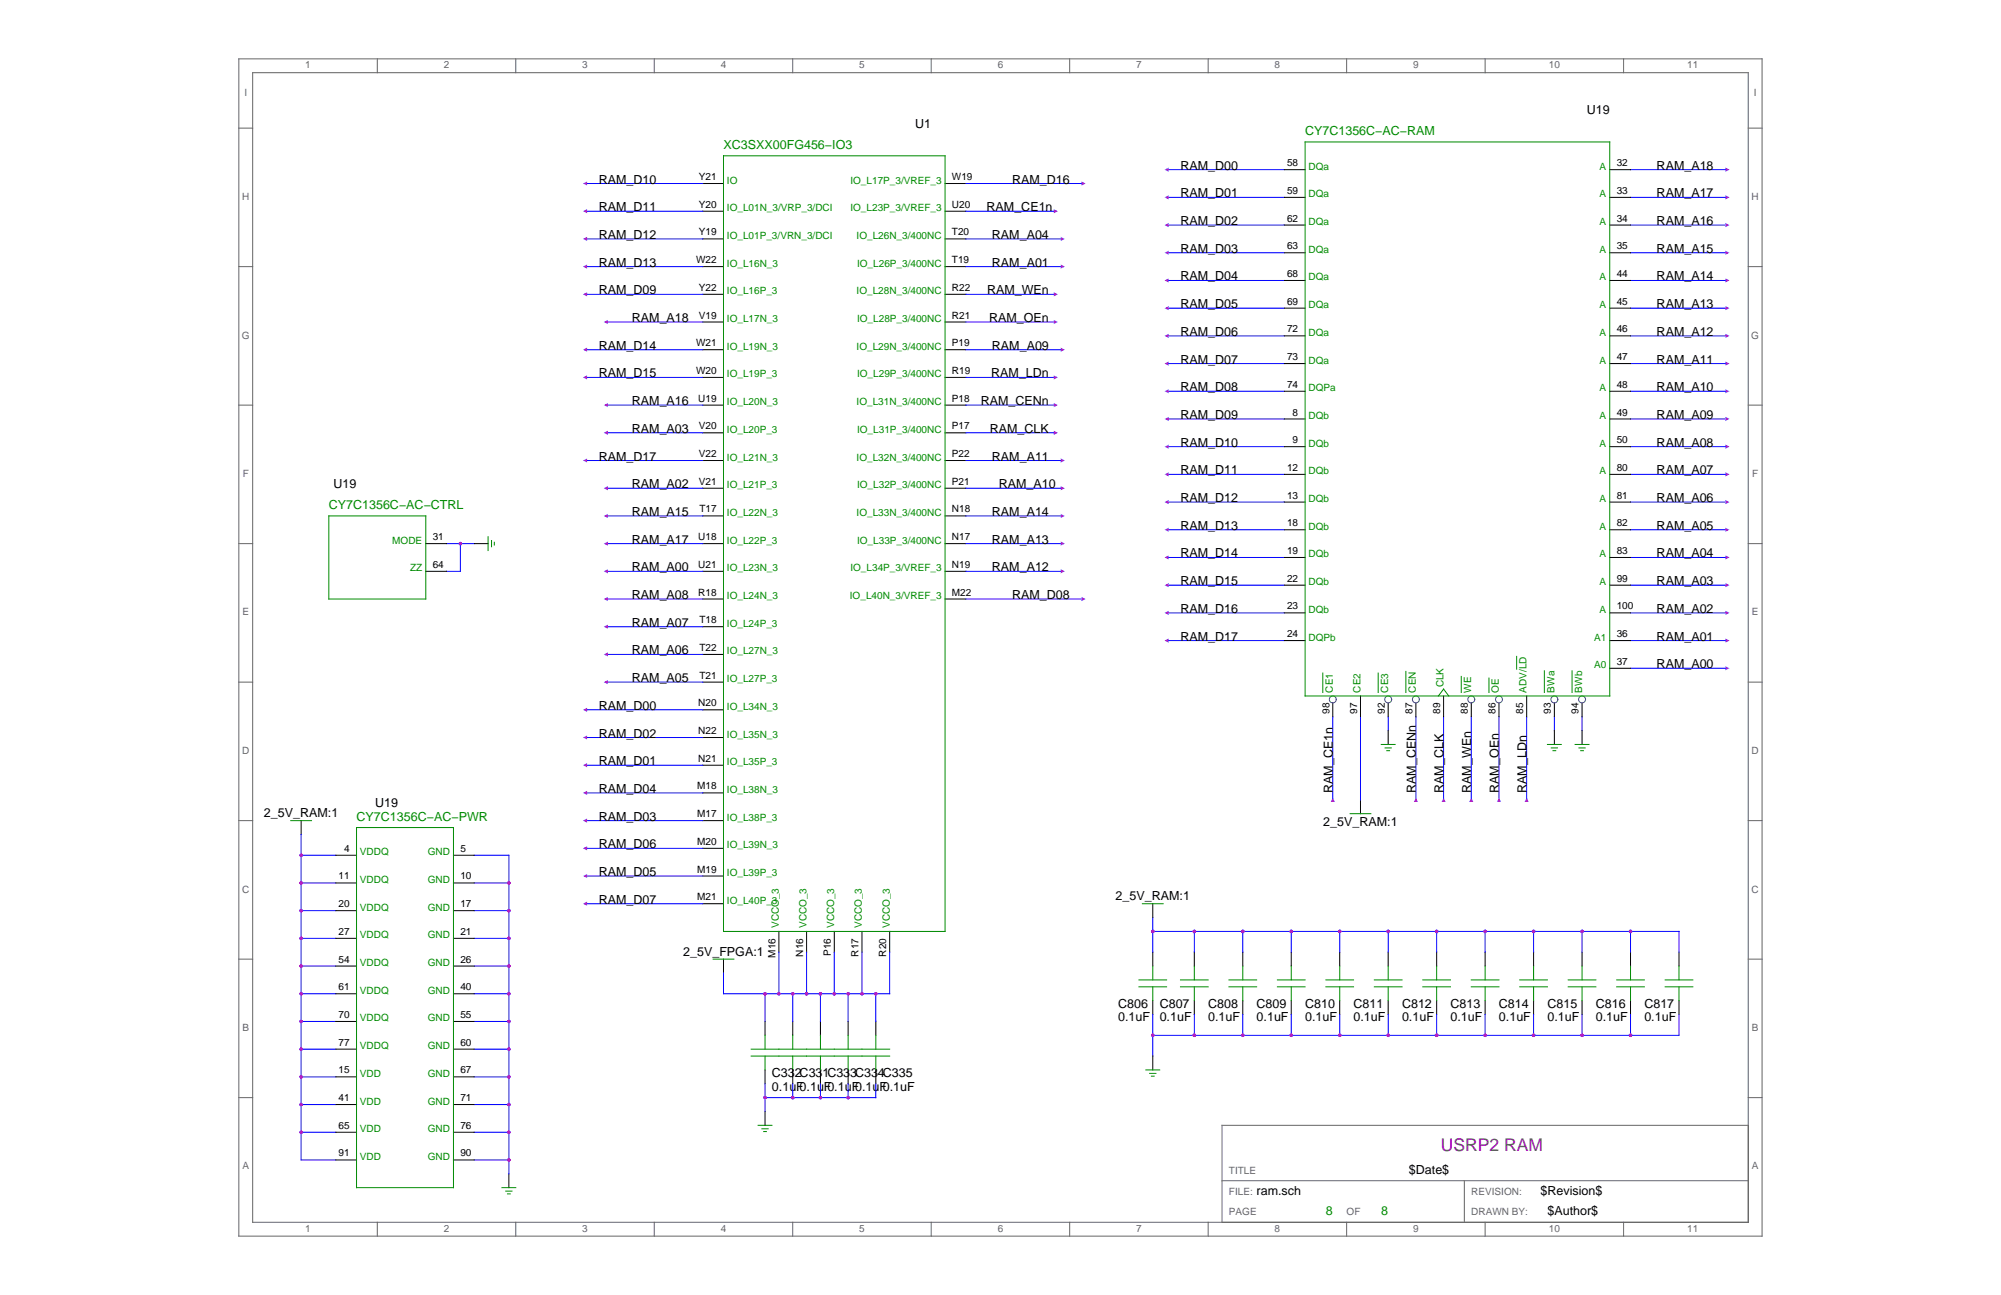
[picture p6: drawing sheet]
<svg xmlns="http://www.w3.org/2000/svg" width="432mm" height="279mm" viewBox="0 0 432 279" stroke-linecap="round" stroke-linejoin="round" font-family="sans-serif">
<g fill="none" stroke="#000" stroke-width=".22">
<path d="M151.6 39.6h4.5M203.9 39.6h4.5M277.1 36.6h4.5M347.4 36.6h4.5M151.6 45.6h4.5M151.6 51.5h4.5M151.6 57.5h4.5M203.9 45.6h4.5M203.9 51.5h4.5M203.9 57.5h4.5M277.1 42.6h4.5M277.1 48.6h4.5"/>
<path d="M277.1 54.5h4.5M347.4 42.6h4.5M347.4 48.6h4.5M347.4 54.5h4.5M151.6 63.5h4.5M151.6 69.5h4.5M151.6 75.5h4.5M203.9 63.5h4.5M203.9 69.5h4.5M203.9 75.5h4.5M277.1 60.5h4.5M277.1 66.5h4.5"/>
<path d="M277.1 72.5h4.5M277.1 78.4h4.5M347.4 60.5h4.5M347.4 66.5h4.5M347.4 72.5h4.5M347.4 78.4h4.5M151.6 81.4h4.5M151.6 87.4h4.5M151.6 93.4h4.5M151.6 99.4h4.5M203.9 81.4h4.5M203.9 87.4h4.5"/>
<path d="M203.9 93.4h4.5M203.9 99.4h4.5M277.1 84.4h4.5M277.1 90.4h4.5M277.1 96.4h4.5M347.4 84.4h4.5M347.4 90.4h4.5M347.4 96.4h4.5M91.9 117.3h4.5M102.3 117.3h3M151.6 105.3h4.5M151.6 111.3h4.5"/>
<path d="M151.6 117.3h4.5M203.9 105.3h4.5M203.9 111.3h4.5M203.9 117.3h4.5M277.1 102.3h4.5M277.1 108.3h4.5M277.1 114.3h4.5M347.4 102.3h4.5M347.4 108.3h4.5M347.4 114.3h4.5M91.9 123.3h4.5M151.6 123.3h4.5"/>
<path d="M151.6 129.2h4.5M151.6 135.2h4.5M203.9 123.3h4.5M203.9 129.2h4.5M277.1 120.3h4.5M277.1 126.3h4.5M277.1 132.2h4.5M277.1 138.2h4.5M347.4 120.3h4.5M347.4 126.3h4.5M347.4 132.2h4.5M347.4 138.2h4.5"/>
<path d="M151.6 141.2h4.5M151.6 147.2h4.5M151.6 153.1h4.5M151.6 159.1h4.5M287.6 151.7v2.9M293.6 150.2v4.4M299.6 151.7v2.9M299.6 157.6v3M305.5 151.7v2.9M311.5 150.2v4.4M317.5 151.7v2.9M323.5 151.7v2.9"/>
<path d="M329.4 150.2v4.4M335.4 151.7v2.9M335.4 157.6v3M341.4 151.7v2.9M341.4 157.6v3M347.4 144.2h4.5M65 177.1v2.9M151.6 165.1h4.5M151.6 171.1h4.5M151.6 177.1h4.5M293.6 172.6v3M72.5 184.5h4.4"/>
<path d="M72.5 190.5h4.4M72.5 196.5h4.4M97.9 184.5h4.4M97.9 190.5h4.4M97.9 196.5h4.4M151.6 183h4.5M151.6 189h4.5M151.6 195h4.5M248.8 195v3M72.5 202.5h4.4M72.5 208.4h4.4M72.5 214.4h4.4"/>
<path d="M97.9 202.5h4.4M97.9 208.4h4.4M97.9 214.4h4.4M156.1 206.9v3M168.1 201v4.4M174.1 201v4.4M180 201v4.4M186 201v4.4M192 201v4.4M248.8 205.4v3M248.8 215.9v3M257.7 205.4v3"/>
<path d="M257.7 215.9v3M268.2 205.4v3M268.2 215.9v3M278.6 205.4v3M278.6 215.9v3M289.1 205.4v3M289.1 215.9v3M299.6 205.4v3M299.6 215.9v3M310 205.4v3M310 215.9v3M320.5 205.4v3"/>
<path d="M320.5 215.9v3M330.9 205.4v3M330.9 215.9v3M341.4 205.4v3M341.4 215.9v3M351.9 205.4v3M351.9 215.9v3M362.3 205.4v3M362.3 215.9v3M72.5 220.4h4.4M72.5 226.4h4.4M72.5 232.3h4.4"/>
<path d="M72.5 238.3h4.4M97.9 220.4h4.4M97.9 226.4h4.4M97.9 232.3h4.4M97.9 238.3h4.4M165.1 220.4v3M165.1 230.8v3M165.1 239.8v3M171.1 220.4v3M171.1 230.8v3M177 220.4v3M177 230.8v3"/>
<path d="M183 220.4v3M183 230.8v3M189 220.4v3M189 230.8v3M248.8 227.9v2.9M72.5 244.3h4.4M72.5 250.3h4.4M97.9 244.3h4.4M97.9 250.3h4.4M109.8 253.3v2.9"/>
</g>
<g fill="none" stroke="#008b00" stroke-width=".22">
<path d="M156.1 33.6h47.8v167.4h-47.8zM281.6 30.6h65.8v119.6h-65.8zM71 111.3h20.9v17.9h-20.9zM105.3 115.8v3M106.1 116.6v1.4M106.7 117v.6M285.4 145.2v4.2M297.4 145.2v4.2M303.4 144.9v4.5M310.4 150.2l1.1-1.5 1.1 1.5M315.3 145.9v3.5M321.3 146.3v3.1"/>
<path d="M327.3 141.6v2.8M333.3 144.7v4.7M339.2 144.7v4.7M62.7 177.1h4.5M76.9 178.5h21v77.7h-21zM291.3 175.6h4.5M298.1 160.6h3M298.9 161.4h1.3M299.3 162h.6M333.9 160.6h3M334.7 161.4h1.4M335.1 162h.6"/>
<path d="M339.9 160.6h3M340.7 161.4h1.4M341.1 162h.6M246.5 195h4.5M153.9 206.9h4.5M245.8 211.4h5.9M245.8 212.9h5.9M248.8 208.4v3M248.8 212.9v3M254.7 211.4h6M254.7 212.9h6M257.7 208.4v3"/>
<path d="M257.7 212.9v3M265.2 211.4h6M265.2 212.9h6M268.2 208.4v3M268.2 212.9v3M275.7 211.4h5.9M275.7 212.9h5.9M278.6 208.4v3M278.6 212.9v3M286.1 211.4h6M286.1 212.9h6M289.1 208.4v3"/>
<path d="M289.1 212.9v3M296.6 211.4h5.9M296.6 212.9h5.9M299.6 208.4v3M299.6 212.9v3M307 211.4h6M307 212.9h6M310 208.4v3M310 212.9v3M317.5 211.4h6M317.5 212.9h6M320.5 208.4v3"/>
<path d="M320.5 212.9v3M327.9 211.4h6M327.9 212.9h6M330.9 208.4v3M330.9 212.9v3M338.4 211.4h6M338.4 212.9h6M341.4 208.4v3M341.4 212.9v3M348.9 211.4h5.9M348.9 212.9h5.9M351.9 208.4v3"/>
<path d="M351.9 212.9v3M359.3 211.4h6M359.3 212.9h6M362.3 208.4v3M362.3 212.9v3M162.1 226.4h29.9M162.1 227.9h29.9M165.1 223.4v3M165.1 227.9v2.9M171.1 223.4v3M171.1 227.9v2.9M177 223.4v3"/>
<path d="M177 227.9v2.9M183 223.4v3M183 227.9v2.9M189 223.4v3M189 227.9v2.9M247.3 230.8h3M248.1 231.6h1.3M248.5 232.2h.6M108.3 256.2h3M109.1 257h1.4M109.5 257.6h.6M163.6 242.8h3"/>
<path d="M164.4 243.5h1.4M164.8 244.1h.6"/>
</g>
<g fill="none" stroke="#00f" stroke-width=".22">
<path d="M126.2 39.6h25.4M208.4 39.6h25.4M251.7 36.6h25.4M351.9 36.6h20.9M126.2 45.6h25.4M126.2 51.5h25.4M126.2 57.5h25.4M208.4 45.6h19.4M208.4 51.5h20.9M208.4 57.5h20.9M251.7 42.6h25.4M251.7 48.6h25.4"/>
<path d="M251.7 54.5h25.4M351.9 42.6h20.9M351.9 48.6h20.9M351.9 54.5h20.9M126.2 63.5h25.4M126.2 75.5h25.4M130.7 69.5h20.9M208.4 63.5h19.4M208.4 75.5h20.9M208.4 69.5h19.4M251.7 60.5h25.4M251.7 66.5h25.4"/>
<path d="M251.7 72.5h25.4M251.7 78.4h25.4M351.9 60.5h20.9M351.9 66.5h20.9M351.9 72.5h20.9M351.9 78.4h20.9M126.2 81.4h25.4M126.2 99.4h25.4M130.7 87.4h20.9M130.7 93.4h20.9M208.4 81.4h19.4M208.4 99.4h20.9"/>
<path d="M208.4 87.4h19.4M208.4 93.4h19.4M251.7 84.4h25.4M251.7 90.4h25.4M251.7 96.4h25.4M351.9 84.4h20.9M351.9 90.4h20.9M351.9 96.4h20.9M96.4 117.3h5.9M99.3 117.3v6h-2.9M130.7 117.3h20.9M130.7 111.3h20.9"/>
<path d="M130.7 105.3h20.9M208.4 117.3h20.9M208.4 111.3h20.9M208.4 105.3h20.9M251.7 102.3h25.4M251.7 108.3h25.4M251.7 114.3h25.4M351.9 102.3h20.9M351.9 108.3h20.9M351.9 114.3h20.9M130.7 129.2h20.9M130.7 123.3h20.9"/>
<path d="M130.7 135.2h20.9M208.4 129.2h25.4M208.4 123.3h20.9M251.7 120.3h25.4M251.7 126.3h25.4M251.7 132.2h25.4M251.7 138.2h25.4M351.9 120.3h20.9M351.9 126.3h20.9M351.9 132.2h20.9M351.9 138.2h20.9M126.2 153.1h25.4"/>
<path d="M126.2 159.1h25.4M130.7 141.2h20.9M130.7 147.2h20.9M287.6 154.6v18M293.6 154.6v18M299.6 154.6v3M305.5 154.6v18M311.5 154.6v18M317.5 154.6v18M323.5 154.6v18M329.4 154.6v18M335.4 154.6v3"/>
<path d="M341.4 154.6v3M351.9 144.2h20.9M126.2 165.1h25.4M126.2 177.1h25.4M126.2 171.1h25.4M65 184.5h7.5M65 190.5h7.5M65 196.5h7.5M65 180v70.3h7.5M102.3 184.5h7.5v68.8M102.3 190.5h7.5M102.3 196.5h7.5"/>
<path d="M126.2 189h25.4M126.2 183h25.4M126.2 195h25.4M248.8 198v7.4M65 214.4h7.5M65 202.5h7.5M65 208.4h7.5M102.3 214.4h7.5M102.3 202.5h7.5M102.3 208.4h7.5M165.1 214.4v6M168.1 205.4v9"/>
<path d="M171.1 214.4v6M174.1 205.4v9M177 214.4v6M180 205.4v9M183 214.4v6M186 205.4v9M189 214.4v6M192 205.4v9h-35.9v-4.5M248.8 218.9v9M248.8 201h113.5v4.4M257.7 201v4.4M257.7 218.9v4.5"/>
<path d="M268.2 201v4.4M268.2 218.9v4.5M278.6 201v4.4M278.6 218.9v4.5M289.1 201v4.4M289.1 218.9v4.5M299.6 201v4.4M299.6 218.9v4.5M310 201v4.4M310 218.9v4.5M320.5 201v4.4M320.5 218.9v4.5"/>
<path d="M330.9 201v4.4M330.9 218.9v4.5M341.4 201v4.4M341.4 218.9v4.5M351.9 201v4.4M351.9 218.9v4.5M362.3 218.9v4.5h-113.5M65 238.3h7.5M65 232.3h7.5M65 226.4h7.5M65 220.4h7.5M102.3 238.3h7.5"/>
<path d="M102.3 232.3h7.5M102.3 226.4h7.5M102.3 220.4h7.5M165.1 233.8v6M171.1 233.8v3M177 233.8v3M183 233.8v3M189 233.8v3h-23.9M65 244.3h7.5M102.3 250.3h7.5M102.3 244.3h7.5"/>
</g>
<g fill="none" stroke="#666" stroke-width=".22">
<path d="M51.5 12.7h328.7v254h-328.7zM54.5 15.7h322.8v248h-322.8zM81.4 12.7v3M111.3 12.7v3M141.2 12.7v3M171.1 12.7v3M200.9 12.7v3M230.8 12.7v3M260.7 12.7v3M290.6 12.7v3M320.5 12.7v3M350.4 12.7v3"/>
<path d="M51.5 27.6h3M377.3 27.6h2.9M51.5 57.5h3M377.3 57.5h2.9M51.5 87.4h3M377.3 87.4h2.9M51.5 117.3h3M377.3 117.3h2.9M51.5 147.2h3M377.3 147.2h2.9M51.5 177.1h3M377.3 177.1h2.9"/>
<path d="M51.5 206.9h3M377.3 206.9h2.9M51.5 236.8h3M377.3 236.8h2.9M263.7 254.7h113.6M316 254.7v9M377.3 242.8h-113.6v20.9M81.4 263.7v3M111.3 263.7v3M141.2 263.7v3M171.1 263.7v3M200.9 263.7v3"/>
<path d="M230.8 263.7v3M260.7 263.7v3M290.6 263.7v3M320.5 263.7v3M350.4 263.7v3"/>
</g>
<g fill="none" stroke="#008b8b" stroke-width=".22">
<circle cx="287.6" cy="150.9" r=".75"/>
<circle cx="299.6" cy="150.9" r=".75"/>
<circle cx="305.5" cy="150.9" r=".75"/>
<circle cx="317.5" cy="150.9" r=".75"/>
<circle cx="323.5" cy="150.9" r=".75"/>
<circle cx="335.4" cy="150.9" r=".75"/>
<circle cx="341.4" cy="150.9" r=".75"/>
</g>
<g fill="#a020f0">
<path d="M251.3 36.6l.9-.4v.9z"/>
<path d="M251.3 42.6l.9-.5v.9z"/>
<path d="M251.3 48.6l.9-.5v.9z"/>
<path d="M251.3 54.5l.9-.4v.9z"/>
<path d="M251.3 60.5l.9-.4v.9z"/>
<path d="M251.3 66.5l.9-.5v.9z"/>
<path d="M251.3 72.5l.9-.5v.9z"/>
<path d="M251.3 78.4l.9-.4v.9z"/>
<path d="M251.3 84.4l.9-.4v.9z"/>
<path d="M251.3 90.4l.9-.5v.9z"/>
<path d="M251.3 96.4l.9-.5v.9z"/>
<path d="M251.3 102.3l.9-.4v.9z"/>
<path d="M251.3 108.3l.9-.4v.9z"/>
<path d="M251.3 114.3l.9-.4v.8z"/>
<path d="M251.3 120.3l.9-.5v.9z"/>
<path d="M251.3 126.3l.9-.5v.9z"/>
<path d="M251.3 132.2l.9-.4v.9z"/>
<path d="M251.3 138.2l.9-.4v.9z"/>
<path d="M372.3 36.2l.9 .4-.9 .5z"/>
<path d="M372.3 42.1l.9 .5-.9 .4z"/>
<path d="M372.3 48.1l.9 .5-.9 .4z"/>
<path d="M372.3 54.1l.9 .4-.9 .5z"/>
<path d="M372.3 60.1l.9 .4-.9 .5z"/>
<path d="M372.3 66l.9 .5-.9 .4z"/>
<path d="M372.3 72l.9 .5-.9 .4z"/>
<path d="M372.3 78l.9 .4-.9 .5z"/>
<path d="M372.3 84l.9 .4-.9 .5z"/>
<path d="M372.3 89.9l.9 .5-.9 .4z"/>
<path d="M372.3 95.9l.9 .5-.9 .4z"/>
<path d="M372.3 101.9l.9 .4-.9 .5z"/>
<path d="M372.3 107.9l.9 .4-.9 .5z"/>
<path d="M372.3 113.9l.9 .4-.9 .4z"/>
<path d="M372.3 119.8l.9 .5-.9 .4z"/>
<path d="M372.3 125.8l.9 .5-.9 .4z"/>
<path d="M372.3 131.8l.9 .4-.9 .5z"/>
<path d="M372.3 137.8l.9 .4-.9 .5z"/>
<path d="M372.3 143.7l.9 .5-.9 .4z"/>
<path d="M125.8 153.1l.9-.4v.9z"/>
<path d="M125.8 165.1l.9-.4v.8z"/>
<path d="M125.8 159.1l.9-.4v.9z"/>
<path d="M125.8 177.1l.9-.5v.9z"/>
<path d="M125.8 171.1l.9-.5v.9z"/>
<path d="M125.8 189l.9-.4v.9z"/>
<path d="M125.8 183l.9-.4v.9z"/>
<path d="M125.8 195l.9-.5v.9z"/>
<path d="M233.4 128.8l.9 .4-.9 .5z"/>
<path d="M125.8 63.5l.9-.4v.8z"/>
<path d="M125.8 39.6l.9-.5v.9z"/>
<path d="M125.8 45.6l.9-.5v.9z"/>
<path d="M125.8 51.5l.9-.4v.9z"/>
<path d="M125.8 57.5l.9-.4v.9z"/>
<path d="M125.8 75.5l.9-.5v.9z"/>
<path d="M125.8 81.4l.9-.4v.9z"/>
<path d="M233.4 39.1l.9 .5-.9 .4z"/>
<path d="M125.8 99.4l.9-.5v.9z"/>
<path d="M130.3 69.5l.9-.5v.9z"/>
<path d="M130.3 117.3l.9-.5v.9z"/>
<path d="M130.3 87.4l.9-.4v.9z"/>
<path d="M130.3 111.3l.9-.4v.9z"/>
<path d="M228.9 110.9l.9 .4-.9 .5z"/>
<path d="M228.9 116.8l.9 .5-.9 .4z"/>
<path d="M228.9 122.8l.9 .5-.9 .4z"/>
<path d="M228.9 98.9l.9 .5-.9 .4z"/>
<path d="M228.9 104.9l.9 .4-.9 .5z"/>
<path d="M228.9 75l.9 .5-.9 .4z"/>
<path d="M130.3 129.2l.9-.4v.9z"/>
<path d="M130.3 135.2l.9-.4v.9z"/>
<path d="M130.3 141.2l.9-.5v.9z"/>
<path d="M130.3 147.2l.9-.5v.9z"/>
<path d="M228.9 51.1l.9 .4-.9 .5z"/>
<path d="M130.3 93.4l.9-.5v.9z"/>
<path d="M130.3 105.3l.9-.4v.9z"/>
<path d="M228.9 57.1l.9 .4-.9 .5z"/>
<path d="M130.3 123.3l.9-.5v.9z"/>
<path d="M311.5 172.1l.5 .9h-.9z"/>
<path d="M317.5 172.1l.4 .9h-.9z"/>
<path d="M323.5 172.1l.4 .9h-.9z"/>
<path d="M287.6 172.1l.5 .9h-.9z"/>
<path d="M305.5 172.1l.5 .9h-.9z"/>
<path d="M329.4 172.1l.5 .9h-.9z"/>
<path d="M227.4 92.9l.9 .5-.9 .4z"/>
<path d="M227.4 63.1l.9 .4-.9 .4z"/>
<path d="M227.4 69l.9 .5-.9 .4z"/>
<path d="M227.4 87l.9 .4-.9 .5z"/>
<path d="M227.4 81l.9 .4-.9 .5z"/>
<path d="M227.4 45.1l.9 .5-.9 .4z"/>
<circle cx="186" cy="214.4" r=".37"/>
<circle cx="180" cy="214.4" r=".37"/>
<circle cx="174.1" cy="214.4" r=".37"/>
<circle cx="168.1" cy="214.4" r=".37"/>
<circle cx="165.1" cy="214.4" r=".37"/>
<circle cx="171.1" cy="214.4" r=".37"/>
<circle cx="177" cy="214.4" r=".37"/>
<circle cx="183" cy="214.4" r=".37"/>
<circle cx="189" cy="214.4" r=".37"/>
<circle cx="165.1" cy="236.8" r=".37"/>
<circle cx="183" cy="236.8" r=".37"/>
<circle cx="177" cy="236.8" r=".37"/>
<circle cx="171.1" cy="236.8" r=".37"/>
<circle cx="109.8" cy="190.5" r=".37"/>
<circle cx="109.8" cy="196.5" r=".37"/>
<circle cx="109.8" cy="202.5" r=".37"/>
<circle cx="109.8" cy="208.4" r=".37"/>
<circle cx="109.8" cy="238.3" r=".37"/>
<circle cx="109.8" cy="232.3" r=".37"/>
<circle cx="109.8" cy="226.4" r=".37"/>
<circle cx="109.8" cy="220.4" r=".37"/>
<circle cx="109.8" cy="214.4" r=".37"/>
<circle cx="109.8" cy="250.3" r=".37"/>
<circle cx="109.8" cy="244.3" r=".37"/>
<circle cx="65" cy="244.3" r=".37"/>
<circle cx="65" cy="238.3" r=".37"/>
<circle cx="65" cy="232.3" r=".37"/>
<circle cx="65" cy="226.4" r=".37"/>
<circle cx="65" cy="220.4" r=".37"/>
<circle cx="65" cy="214.4" r=".37"/>
<circle cx="65" cy="208.4" r=".37"/>
<circle cx="65" cy="202.5" r=".37"/>
<circle cx="65" cy="196.5" r=".37"/>
<circle cx="65" cy="190.5" r=".37"/>
<circle cx="65" cy="184.5" r=".37"/>
<circle cx="99.3" cy="117.3" r=".37"/>
<circle cx="257.7" cy="223.4" r=".37"/>
<circle cx="248.8" cy="223.4" r=".37"/>
<circle cx="257.7" cy="201" r=".37"/>
<circle cx="248.8" cy="201" r=".37"/>
<circle cx="268.2" cy="223.4" r=".37"/>
<circle cx="268.2" cy="201" r=".37"/>
<circle cx="278.6" cy="223.4" r=".37"/>
<circle cx="278.6" cy="201" r=".37"/>
<circle cx="289.1" cy="223.4" r=".37"/>
<circle cx="289.1" cy="201" r=".37"/>
<circle cx="299.6" cy="223.4" r=".37"/>
<circle cx="299.6" cy="201" r=".37"/>
<circle cx="310" cy="223.4" r=".37"/>
<circle cx="310" cy="201" r=".37"/>
<circle cx="320.5" cy="223.4" r=".37"/>
<circle cx="320.5" cy="201" r=".37"/>
<circle cx="330.9" cy="223.4" r=".37"/>
<circle cx="330.9" cy="201" r=".37"/>
<circle cx="341.4" cy="223.4" r=".37"/>
<circle cx="341.4" cy="201" r=".37"/>
<circle cx="351.9" cy="223.4" r=".37"/>
<circle cx="351.9" cy="201" r=".37"/>
</g>
<text font-size="3.8" fill="#f00" x="311" y="248.3">USRP2 RAM</text>
<g font-size="2.7">
<text x="197.5" y="27.6">U1</text>
<text x="342.4" y="24.7">U19</text>
<text x="129.2" y="39.6">RAM_D10</text>
<text x="218.4" y="39.6">RAM_D16</text>
<text x="254.7" y="36.6">RAM_D00</text>
<text x="357.5" y="36.6">RAM_A18</text>
<text x="129.2" y="45.6">RAM_D11</text>
<text x="212.9" y="45.6">RAM_CE1n</text>
<text x="254.7" y="42.6">RAM_D01</text>
<text x="357.5" y="42.6">RAM_A17</text>
<text x="129.2" y="51.5">RAM_D12</text>
<text x="214.1" y="51.5">RAM_A04</text>
<text x="254.7" y="48.6">RAM_D02</text>
<text x="357.5" y="48.6">RAM_A16</text>
<text x="129.2" y="57.5">RAM_D13</text>
<text x="214.1" y="57.5">RAM_A01</text>
<text x="254.7" y="54.5">RAM_D03</text>
<text x="357.5" y="54.5">RAM_A15</text>
<text x="129.2" y="63.5">RAM_D09</text>
<text x="213" y="63.5">RAM_WEn</text>
<text x="254.7" y="60.5">RAM_D04</text>
<text x="357.5" y="60.5">RAM_A14</text>
<text x="136.4" y="69.5">RAM_A18</text>
<text x="213.5" y="69.5">RAM_OEn</text>
<text x="254.7" y="66.5">RAM_D05</text>
<text x="357.5" y="66.5">RAM_A13</text>
<text x="129.2" y="75.5">RAM_D14</text>
<text x="214.1" y="75.5">RAM_A09</text>
<text x="254.7" y="72.5">RAM_D06</text>
<text x="357.5" y="72.5">RAM_A12</text>
<text x="129.2" y="81.4">RAM_D15</text>
<text x="213.9" y="81.4">RAM_LDn</text>
<text x="254.7" y="78.4">RAM_D07</text>
<text x="357.5" y="78.4">RAM_A11</text>
<text x="136.4" y="87.4">RAM_A16</text>
<text x="211.7" y="87.4">RAM_CENn</text>
<text x="254.7" y="84.4">RAM_D08</text>
<text x="357.5" y="84.4">RAM_A10</text>
<text x="136.4" y="93.4">RAM_A03</text>
<text x="213.6" y="93.4">RAM_CLK</text>
<text x="254.7" y="90.4">RAM_D09</text>
<text x="357.5" y="90.4">RAM_A09</text>
<text x="129.2" y="99.4">RAM_D17</text>
<text x="214.1" y="99.4">RAM_A11</text>
<text x="254.7" y="96.4">RAM_D10</text>
<text x="357.5" y="96.4">RAM_A08</text>
<text x="72" y="105.3">U19</text>
<text x="136.4" y="105.3">RAM_A02</text>
<text x="215.5" y="105.3">RAM_A10</text>
<text x="254.7" y="102.3">RAM_D11</text>
<text x="357.5" y="102.3">RAM_A07</text>
<text x="136.4" y="111.3">RAM_A15</text>
<text x="214.1" y="111.3">RAM_A14</text>
<text x="254.7" y="108.3">RAM_D12</text>
<text x="357.5" y="108.3">RAM_A06</text>
<text x="136.4" y="117.3">RAM_A17</text>
<text x="214.1" y="117.3">RAM_A13</text>
<text x="254.7" y="114.3">RAM_D13</text>
<text x="357.5" y="114.3">RAM_A05</text>
<text x="136.4" y="123.3">RAM_A00</text>
<text x="214.1" y="123.3">RAM_A12</text>
<text x="254.7" y="120.3">RAM_D14</text>
<text x="357.5" y="120.3">RAM_A04</text>
<text x="136.4" y="129.2">RAM_A08</text>
<text x="218.4" y="129.2">RAM_D08</text>
<text x="254.7" y="126.3">RAM_D15</text>
<text x="357.5" y="126.3">RAM_A03</text>
<text x="136.4" y="135.2">RAM_A07</text>
<text x="254.7" y="132.2">RAM_D16</text>
<text x="357.5" y="132.2">RAM_A02</text>
<text x="136.4" y="141.2">RAM_A06</text>
<text x="254.7" y="138.2">RAM_D17</text>
<text x="357.5" y="138.2">RAM_A01</text>
<text x="136.4" y="147.2">RAM_A05</text>
<text x="357.5" y="144.2">RAM_A00</text>
<text x="129.2" y="153.1">RAM_D00</text>
<text x="129.2" y="159.1">RAM_D02</text>
<text x="129.2" y="165.1">RAM_D01</text>
<text x="129.2" y="171.1">RAM_D04</text>
<text x="287.6" y="171.1" transform="rotate(-90 287.6 171.1)">RAM_CE1n</text>
<text x="305.5" y="171.1" transform="rotate(-90 305.5 171.1)">RAM_CENn</text>
<text x="311.5" y="171.1" transform="rotate(-90 311.5 171.1)">RAM_CLK</text>
<text x="317.5" y="171.1" transform="rotate(-90 317.5 171.1)">RAM_WEn</text>
<text x="323.5" y="171.1" transform="rotate(-90 323.5 171.1)">RAM_OEn</text>
<text x="329.4" y="171.1" transform="rotate(-90 329.4 171.1)">RAM_LDn</text>
<text x="57" y="176.3">2_5V_RAM:1</text>
<text x="81" y="174.1">U19</text>
<text x="129.2" y="177.1">RAM_D03</text>
<text x="285.6" y="178.3">2_5V_RAM:1</text>
<text x="129.2" y="183">RAM_D06</text>
<text x="129.2" y="189">RAM_D05</text>
<text x="129.2" y="195">RAM_D07</text>
<text x="240.7" y="194.2">2_5V_RAM:1</text>
<text x="147.4" y="206.2">2_5V_FPGA:1</text>
<text x="241.3" y="217.4">C806</text>
<text x="241.3" y="220.4">0.1uF</text>
<text x="250.3" y="217.4">C807</text>
<text x="250.3" y="220.4">0.1uF</text>
<text x="260.7" y="217.4">C808</text>
<text x="260.7" y="220.4">0.1uF</text>
<text x="271.2" y="217.4">C809</text>
<text x="271.2" y="220.4">0.1uF</text>
<text x="281.6" y="217.4">C810</text>
<text x="281.6" y="220.4">0.1uF</text>
<text x="292.1" y="217.4">C811</text>
<text x="292.1" y="220.4">0.1uF</text>
<text x="302.5" y="217.4">C812</text>
<text x="302.5" y="220.4">0.1uF</text>
<text x="313" y="217.4">C813</text>
<text x="313" y="220.4">0.1uF</text>
<text x="323.5" y="217.4">C814</text>
<text x="323.5" y="220.4">0.1uF</text>
<text x="333.9" y="217.4">C815</text>
<text x="333.9" y="220.4">0.1uF</text>
<text x="344.4" y="217.4">C816</text>
<text x="344.4" y="220.4">0.1uF</text>
<text x="354.8" y="217.4">C817</text>
<text x="354.8" y="220.4">0.1uF</text>
<text x="166.6" y="232.3">C332C331C333C334C335</text>
<text x="166.6" y="235.3">0.1uF0.1uF0.1uF0.1uF0.1uF</text>
<text x="271.2" y="257.7">ram.sch</text>
<text x="304" y="253.3">$Date$</text>
<text x="332.4" y="257.7">$Revision$</text>
<text x="333.9" y="262.2">$Author$</text>
</g>
<g font-size="2.7" fill="#008b00">
<text x="281.6" y="29.1">CY7C1356C−AC−RAM</text>
<text x="156.1" y="32.1">XC3SXX00FG456−IO3</text>
<text x="71" y="109.8">CY7C1356C−AC−CTRL</text>
<text x="76.9" y="177.1">CY7C1356C−AC−PWR</text>
<text x="286.1" y="262.2">8</text>
<text x="298.1" y="262.2">8</text>
</g>
<g font-size="2.2" fill="#666">
<text x="65.9" y="14.7">1</text>
<text x="95.8" y="14.7">2</text>
<text x="125.6" y="14.7">3</text>
<text x="155.5" y="14.7">4</text>
<text x="185.4" y="14.7">5</text>
<text x="215.3" y="14.7">6</text>
<text x="245.2" y="14.7">7</text>
<text x="275.1" y="14.7">8</text>
<text x="304.9" y="14.7">9</text>
<text x="334.2" y="14.7">10</text>
<text x="364.1" y="14.7">11</text>
<text x="52.7" y="20.7">I</text>
<text x="378.4" y="20.7">I</text>
<text x="52.3" y="43.1">H</text>
<text x="378" y="43.1">H</text>
<text x="52.2" y="73">G</text>
<text x="377.9" y="73">G</text>
<text x="52.4" y="102.9">F</text>
<text x="378.1" y="102.9">F</text>
<text x="52.3" y="132.8">E</text>
<text x="378" y="132.8">E</text>
<text x="52.3" y="162.7">D</text>
<text x="378" y="162.7">D</text>
<text x="52.3" y="192.6">C</text>
<text x="378" y="192.6">C</text>
<text x="52.3" y="222.4">B</text>
<text x="378" y="222.4">B</text>
<text x="52.3" y="252.3">A</text>
<text x="265.2" y="257.7">FILE:</text>
<text x="265.2" y="253.3">TITLE</text>
<text x="317.5" y="257.7">REVISION:</text>
<text x="378" y="252.3">A</text>
<text x="265.2" y="262.2">PAGE</text>
<text x="290.6" y="262.2">OF</text>
<text x="317.5" y="262.2">DRAWN BY:</text>
<text x="65.9" y="265.8">1</text>
<text x="95.8" y="265.8">2</text>
<text x="125.6" y="265.8">3</text>
<text x="155.5" y="265.8">4</text>
<text x="185.4" y="265.8">5</text>
<text x="215.3" y="265.8">6</text>
<text x="245.2" y="265.8">7</text>
<text x="275.1" y="265.8">8</text>
<text x="304.9" y="265.8">9</text>
<text x="334.2" y="265.8">10</text>
<text x="364.1" y="265.8">11</text>
</g>
<g font-size="2.2">
<text x="277.7" y="35.9">58</text>
<text x="348.9" y="35.9">32</text>
<text x="150.8" y="38.8">Y21</text>
<text x="205.4" y="38.8">W19</text>
<text x="277.7" y="41.8">59</text>
<text x="348.9" y="41.8">33</text>
<text x="150.8" y="44.8">Y20</text>
<text x="205.4" y="44.8">U20</text>
<text x="277.7" y="47.8">62</text>
<text x="348.9" y="47.8">34</text>
<text x="150.8" y="50.8">Y19</text>
<text x="205.4" y="50.8">T20</text>
<text x="277.7" y="53.8">63</text>
<text x="348.9" y="53.8">35</text>
<text x="150.2" y="56.8">W22</text>
<text x="205.4" y="56.8">T19</text>
<text x="277.7" y="59.8">68</text>
<text x="348.9" y="59.8">44</text>
<text x="150.8" y="62.8">Y22</text>
<text x="205.4" y="62.8">R22</text>
<text x="277.7" y="65.7">69</text>
<text x="348.9" y="65.7">45</text>
<text x="150.8" y="68.7">V19</text>
<text x="205.4" y="68.7">R21</text>
<text x="277.7" y="71.7">72</text>
<text x="348.9" y="71.7">46</text>
<text x="150.2" y="74.7">W21</text>
<text x="205.4" y="74.7">P19</text>
<text x="277.7" y="77.7">73</text>
<text x="348.9" y="77.7">47</text>
<text x="150.2" y="80.7">W20</text>
<text x="205.4" y="80.7">R19</text>
<text x="277.7" y="83.7">74</text>
<text x="348.9" y="83.7">48</text>
<text x="150.7" y="86.7">U19</text>
<text x="205.4" y="86.7">P18</text>
<text x="278.9" y="89.6">8</text>
<text x="348.9" y="89.6">49</text>
<text x="150.8" y="92.6">V20</text>
<text x="205.4" y="92.6">P17</text>
<text x="278.9" y="95.6">9</text>
<text x="348.9" y="95.6">50</text>
<text x="150.8" y="98.6">V22</text>
<text x="205.4" y="98.6">P22</text>
<text x="277.7" y="101.6">12</text>
<text x="348.9" y="101.6">80</text>
<text x="150.8" y="104.6">V21</text>
<text x="205.4" y="104.6">P21</text>
<text x="277.7" y="107.6">13</text>
<text x="348.9" y="107.6">81</text>
<text x="150.9" y="110.6">T17</text>
<text x="205.4" y="110.6">N18</text>
<text x="277.7" y="113.6">18</text>
<text x="348.9" y="113.6">82</text>
<text x="93.4" y="116.5">31</text>
<text x="150.7" y="116.5">U18</text>
<text x="205.4" y="116.5">N17</text>
<text x="277.7" y="119.5">19</text>
<text x="348.9" y="119.5">83</text>
<text x="93.4" y="122.5">64</text>
<text x="150.7" y="122.5">U21</text>
<text x="205.4" y="122.5">N19</text>
<text x="277.7" y="125.5">22</text>
<text x="348.9" y="125.5">99</text>
<text x="150.7" y="128.5">R18</text>
<text x="205.4" y="128.5">M22</text>
<text x="277.7" y="131.5">23</text>
<text x="348.9" y="131.5">100</text>
<text x="150.9" y="134.5">T18</text>
<text x="277.7" y="137.5">24</text>
<text x="348.9" y="137.5">36</text>
<text x="150.9" y="140.4">T22</text>
<text x="348.9" y="143.4">37</text>
<text x="150.9" y="146.4">T21</text>
<text x="150.7" y="152.4">N20</text>
<text x="286.9" y="154.1" transform="rotate(-90 286.9 154.1)">98</text>
<text x="292.8" y="154.1" transform="rotate(-90 292.8 154.1)">97</text>
<text x="298.8" y="154.1" transform="rotate(-90 298.8 154.1)">92</text>
<text x="304.8" y="154.1" transform="rotate(-90 304.8 154.1)">87</text>
<text x="310.8" y="154.1" transform="rotate(-90 310.8 154.1)">89</text>
<text x="316.7" y="154.1" transform="rotate(-90 316.7 154.1)">88</text>
<text x="322.7" y="154.1" transform="rotate(-90 322.7 154.1)">86</text>
<text x="328.7" y="154.1" transform="rotate(-90 328.7 154.1)">85</text>
<text x="334.7" y="154.1" transform="rotate(-90 334.7 154.1)">93</text>
<text x="340.6" y="154.1" transform="rotate(-90 340.6 154.1)">94</text>
<text x="150.7" y="158.4">N22</text>
<text x="150.7" y="164.4">N21</text>
<text x="150.4" y="170.3">M18</text>
<text x="150.4" y="176.3">M17</text>
<text x="74.2" y="183.8">4</text>
<text x="99.3" y="183.8">5</text>
<text x="150.4" y="182.3">M20</text>
<text x="73" y="189.8">11</text>
<text x="99.3" y="189.8">10</text>
<text x="150.4" y="188.3">M19</text>
<text x="73" y="195.7">20</text>
<text x="99.3" y="195.7">17</text>
<text x="150.4" y="194.2">M21</text>
<text x="73" y="201.7">27</text>
<text x="99.3" y="201.7">21</text>
<text x="73" y="207.7">54</text>
<text x="99.3" y="207.7">26</text>
<text x="167.3" y="206.7" transform="rotate(-90 167.3 206.7)">M16</text>
<text x="173.3" y="206.4" transform="rotate(-90 173.3 206.4)">N16</text>
<text x="179.3" y="206.3" transform="rotate(-90 179.3 206.3)">P16</text>
<text x="185.3" y="206.4" transform="rotate(-90 185.3 206.4)">R17</text>
<text x="191.2" y="206.4" transform="rotate(-90 191.2 206.4)">R20</text>
<text x="73" y="213.7">61</text>
<text x="99.3" y="213.7">40</text>
<text x="73" y="219.6">70</text>
<text x="99.3" y="219.6">55</text>
<text x="73" y="225.6">77</text>
<text x="99.3" y="225.6">60</text>
<text x="73" y="231.6">15</text>
<text x="99.3" y="231.6">67</text>
<text x="73" y="237.6">41</text>
<text x="99.3" y="237.6">71</text>
<text x="73" y="243.5">65</text>
<text x="99.3" y="243.5">76</text>
<text x="73" y="249.5">91</text>
<text x="99.3" y="249.5">90</text>
</g>
<g font-size="2.2" fill="#008b00">
<text x="156.9" y="39.6">IO</text>
<text x="183.5" y="39.6">IO_L17P_3/VREF_3</text>
<text x="282.4" y="36.6">DQa</text>
<text x="345.2" y="36.6">A</text>
<text x="156.9" y="45.6">IO_L01N_3/VRP_3/DCI</text>
<text x="183.5" y="45.6">IO_L23P_3/VREF_3</text>
<text x="282.4" y="42.6">DQa</text>
<text x="345.2" y="42.6">A</text>
<text x="156.9" y="51.5">IO_L01P_3/VRN_3/DCI</text>
<text x="184.8" y="51.5">IO_L26N_3/400NC</text>
<text x="282.4" y="48.6">DQa</text>
<text x="345.2" y="48.6">A</text>
<text x="156.9" y="57.5">IO_L16N_3</text>
<text x="185" y="57.5">IO_L26P_3/400NC</text>
<text x="282.4" y="54.5">DQa</text>
<text x="345.2" y="54.5">A</text>
<text x="156.9" y="63.5">IO_L16P_3</text>
<text x="184.8" y="63.5">IO_L28N_3/400NC</text>
<text x="282.4" y="60.5">DQa</text>
<text x="345.2" y="60.5">A</text>
<text x="156.9" y="69.5">IO_L17N_3</text>
<text x="185" y="69.5">IO_L28P_3/400NC</text>
<text x="282.4" y="66.5">DQa</text>
<text x="345.2" y="66.5">A</text>
<text x="156.9" y="75.5">IO_L19N_3</text>
<text x="184.8" y="75.5">IO_L29N_3/400NC</text>
<text x="282.4" y="72.5">DQa</text>
<text x="345.2" y="72.5">A</text>
<text x="156.9" y="81.4">IO_L19P_3</text>
<text x="185" y="81.4">IO_L29P_3/400NC</text>
<text x="282.4" y="78.4">DQa</text>
<text x="345.2" y="78.4">A</text>
<text x="156.9" y="87.4">IO_L20N_3</text>
<text x="184.8" y="87.4">IO_L31N_3/400NC</text>
<text x="282.4" y="84.4">DQPa</text>
<text x="345.2" y="84.4">A</text>
<text x="156.9" y="93.4">IO_L20P_3</text>
<text x="185" y="93.4">IO_L31P_3/400NC</text>
<text x="282.4" y="90.4">DQb</text>
<text x="345.2" y="90.4">A</text>
<text x="156.9" y="99.4">IO_L21N_3</text>
<text x="184.8" y="99.4">IO_L32N_3/400NC</text>
<text x="282.4" y="96.4">DQb</text>
<text x="345.2" y="96.4">A</text>
<text x="156.9" y="105.3">IO_L21P_3</text>
<text x="185" y="105.3">IO_L32P_3/400NC</text>
<text x="282.4" y="102.3">DQb</text>
<text x="345.2" y="102.3">A</text>
<text x="156.9" y="111.3">IO_L22N_3</text>
<text x="184.8" y="111.3">IO_L33N_3/400NC</text>
<text x="282.4" y="108.3">DQb</text>
<text x="345.2" y="108.3">A</text>
<text x="84.7" y="117.3">MODE</text>
<text x="156.9" y="117.3">IO_L22P_3</text>
<text x="185" y="117.3">IO_L33P_3/400NC</text>
<text x="282.4" y="114.3">DQb</text>
<text x="345.2" y="114.3">A</text>
<text x="88.5" y="123.3">ZZ</text>
<text x="156.9" y="123.3">IO_L23N_3</text>
<text x="183.5" y="123.3">IO_L34P_3/VREF_3</text>
<text x="282.4" y="120.3">DQb</text>
<text x="345.2" y="120.3">A</text>
<text x="156.9" y="129.2">IO_L24N_3</text>
<text x="183.4" y="129.2">IO_L40N_3/VREF_3</text>
<text x="282.4" y="126.3">DQb</text>
<text x="345.2" y="126.3">A</text>
<text x="156.9" y="135.2">IO_L24P_3</text>
<text x="282.4" y="132.2">DQb</text>
<text x="345.2" y="132.2">A</text>
<text x="156.9" y="141.2">IO_L27N_3</text>
<text x="282.4" y="138.2">DQPb</text>
<text x="344" y="138.2">A1</text>
<text x="156.9" y="147.2">IO_L27P_3</text>
<text x="287.6" y="149.4" transform="rotate(-90 287.6 149.4)">CE1</text>
<text x="293.6" y="149.4" transform="rotate(-90 293.6 149.4)">CE2</text>
<text x="299.6" y="149.4" transform="rotate(-90 299.6 149.4)">CE3</text>
<text x="305.5" y="149.4" transform="rotate(-90 305.5 149.4)">CEN</text>
<text x="311.5" y="148.3" transform="rotate(-90 311.5 148.3)">CLK</text>
<text x="317.5" y="149.4" transform="rotate(-90 317.5 149.4)">WE</text>
<text x="323.5" y="149.4" transform="rotate(-90 323.5 149.4)">OE</text>
<text x="329.4" y="149.4" transform="rotate(-90 329.4 149.4)">ADV/LD</text>
<text x="335.4" y="149.4" transform="rotate(-90 335.4 149.4)">BWa</text>
<text x="341.4" y="149.4" transform="rotate(-90 341.4 149.4)">BWb</text>
<text x="344" y="144.2">A0</text>
<text x="156.9" y="153.1">IO_L34N_3</text>
<text x="156.9" y="159.1">IO_L35N_3</text>
<text x="156.9" y="165.1">IO_L35P_3</text>
<text x="156.9" y="171.1">IO_L38N_3</text>
<text x="156.9" y="177.1">IO_L38P_3</text>
<text x="77.7" y="184.5">VDDQ</text>
<text x="92.3" y="184.5">GND</text>
<text x="156.9" y="183">IO_L39N_3</text>
<text x="77.7" y="190.5">VDDQ</text>
<text x="92.3" y="190.5">GND</text>
<text x="156.9" y="189">IO_L39P_3</text>
<text x="77.7" y="196.5">VDDQ</text>
<text x="92.3" y="196.5">GND</text>
<text x="156.9" y="195">IO_L40P_3</text>
<text x="77.7" y="202.5">VDDQ</text>
<text x="92.3" y="202.5">GND</text>
<text x="168.1" y="200.2" transform="rotate(-90 168.1 200.2)">VCCO_3</text>
<text x="174.1" y="200.2" transform="rotate(-90 174.1 200.2)">VCCO_3</text>
<text x="180" y="200.2" transform="rotate(-90 180 200.2)">VCCO_3</text>
<text x="186" y="200.2" transform="rotate(-90 186 200.2)">VCCO_3</text>
<text x="192" y="200.2" transform="rotate(-90 192 200.2)">VCCO_3</text>
<text x="77.7" y="208.4">VDDQ</text>
<text x="92.3" y="208.4">GND</text>
<text x="77.7" y="214.4">VDDQ</text>
<text x="92.3" y="214.4">GND</text>
<text x="77.7" y="220.4">VDDQ</text>
<text x="92.3" y="220.4">GND</text>
<text x="77.7" y="226.4">VDDQ</text>
<text x="92.3" y="226.4">GND</text>
<text x="77.7" y="232.3">VDD</text>
<text x="92.3" y="232.3">GND</text>
<text x="77.7" y="238.3">VDD</text>
<text x="92.3" y="238.3">GND</text>
<text x="77.7" y="244.3">VDD</text>
<text x="92.3" y="244.3">GND</text>
<text x="77.7" y="250.3">VDD</text>
<text x="92.3" y="250.3">GND</text>
</g>
</svg>
